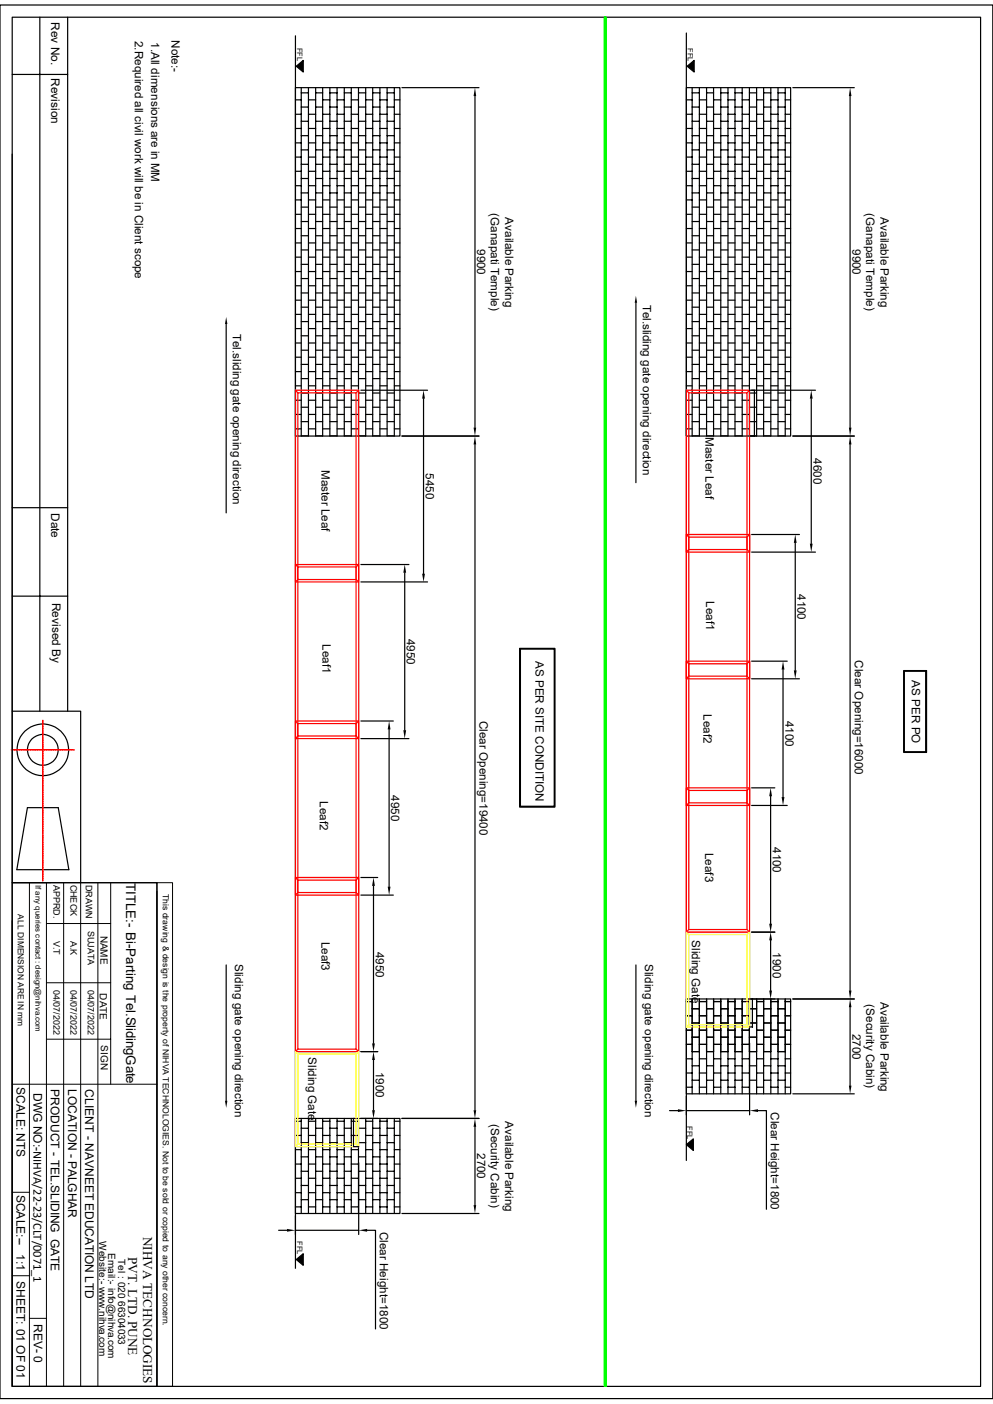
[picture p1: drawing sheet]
<svg xmlns="http://www.w3.org/2000/svg" width="210mm" height="297mm" viewBox="0 0 210 297" stroke-linecap="round" stroke-linejoin="round" font-family="sans-serif">
<g fill="none" stroke="#000" stroke-width=".25">
<path d="M0 1.1h210v294.8h-210zM2.6 3.6h204.8v289.7h-204.8zM2.6 15.7h11.7M8.4 3.6v146.9M14.3 3.6v146.9M62.5 18.5h22.1v73.7h-22.1zM62.5 7.6v260.7M62.7 14l1.4-1.2v2.4zM63.7 18.5v73.7M63.7 19.6h1.5M65.2 18.5v73.7M66.8 18.5v73.7"/>
<path d="M66.8 19.6h1.4M68.2 18.5v73.7M69.8 18.5v73.7M69.8 19.6h1.5M71.3 18.5v73.7M72.8 18.5v73.7M72.8 19.6h1.5M74.3 18.5v73.7M75.8 18.5v73.7M75.8 19.6h1.5M77.3 18.5v73.7M78.8 18.5v73.7"/>
<path d="M78.8 19.6h1.5M80.3 18.5v73.7M81.9 18.5v73.7M81.9 19.6h1.5M83.4 18.5v73.7M85 18.5h16.3M145.2 7v238.5M145.2 18.5h22v73.7h-22zM145.3 14l1.5-1.2v2.4zM146.4 18.5v73.7M146.4 19.6h1.5M147.9 18.5v73.7"/>
<path d="M149.4 18.5v73.7M149.4 19.6h1.5M150.9 18.5v73.7M152.4 18.5v73.7M152.4 19.6h1.6M154 18.5v73.7M155.4 18.5v73.7M155.4 19.6h1.6M157 18.5v73.7M158.5 18.5v73.7h1.1M158.5 19.6h1.5M160 18.5v73.7"/>
<path d="M161.5 18.5v73.7M161.5 19.6h1.5M163 18.5v73.7M164.5 18.5v73.7M164.5 19.6h1.6M166.1 18.5v73.7M167.7 18.5h13M2.6 32.6v117.9h14.5v36.2M62.5 21.1h1.2M62.5 24.2h1.2M62.5 27.2h1.2M62.5 30.2h1.2"/>
<path d="M62.5 33.2h1.2M62.5 36.2h1.2M62.5 39.3h1.2M63.7 22.6h1.5M63.7 25.7h1.5M63.7 28.7h1.5M63.7 31.7h1.5M63.7 34.8h1.5M63.7 37.8h1.5M65.2 21.1h1.6M65.2 24.2h1.6M65.2 27.2h1.6"/>
<path d="M65.2 30.2h1.6M65.2 33.2h1.6M65.2 36.2h1.6M65.2 39.3h1.6M66.8 22.6h1.4M66.8 25.7h1.4M66.8 28.7h1.4M66.8 31.7h1.4M66.8 34.8h1.4M66.8 37.8h1.4M68.2 21.1h1.6M68.2 24.2h1.6"/>
<path d="M68.2 27.2h1.6M68.2 30.2h1.6M68.2 33.2h1.6M68.2 36.2h1.6M68.2 39.3h1.6M69.8 22.6h1.5M69.8 25.7h1.5M69.8 28.7h1.5M69.8 31.7h1.5M69.8 34.8h1.5M69.8 37.8h1.5M71.3 21.1h1.5"/>
<path d="M71.3 24.2h1.5M71.3 27.2h1.5M71.3 30.2h1.5M71.3 33.2h1.5M71.3 36.2h1.5M71.3 39.3h1.5M72.8 22.6h1.5M72.8 25.7h1.5M72.8 28.7h1.5M72.8 31.7h1.5M72.8 34.8h1.5M72.8 37.8h1.5"/>
<path d="M74.3 21.1h1.5M74.3 24.2h1.5M74.3 27.2h1.5M74.3 30.2h1.5M74.3 33.2h1.5M74.3 36.2h1.5M74.3 39.3h1.5M75.8 22.6h1.5M75.8 25.7h1.5M75.8 28.7h1.5M75.8 31.7h1.5M75.8 34.8h1.5"/>
<path d="M75.8 37.8h1.5M77.3 21.1h1.5M77.3 24.2h1.5M77.3 27.2h1.5M77.3 30.2h1.5M77.3 33.2h1.5M77.3 36.2h1.5M77.3 39.3h1.5M78.8 22.6h1.5M78.8 25.7h1.5M78.8 28.7h1.5M78.8 31.7h1.5"/>
<path d="M78.8 34.8h1.5M78.8 37.8h1.5M80.3 21.1h1.6M80.3 24.2h1.6M80.3 27.2h1.6M80.3 30.2h1.6M80.3 33.2h1.6M80.3 36.2h1.6M80.3 39.3h1.6M81.9 22.6h1.5M81.9 25.7h1.5M81.9 28.7h1.5"/>
<path d="M81.9 31.7h1.5M81.9 34.8h1.5M81.9 37.8h1.5M83.4 21.1h1.2M83.4 24.2h1.2M83.4 27.2h1.2M83.4 30.2h1.2M83.4 33.2h1.2M83.4 36.2h1.2M83.4 39.3h1.2M100.5 20.3v70.2M145.2 21.1h1.2"/>
<path d="M145.2 24.2h1.2M145.2 27.2h1.2M145.2 30.2h1.2M145.2 33.2h1.2M145.2 36.2h1.2M145.2 39.3h1.2M146.4 22.6h1.5M146.4 25.7h1.5M146.4 28.7h1.5M146.4 31.7h1.5M146.4 34.8h1.5M146.4 37.8h1.5"/>
<path d="M147.9 21.1h1.5M147.9 24.2h1.5M147.9 27.2h1.5M147.9 30.2h1.5M147.9 33.2h1.5M147.9 36.2h1.5M147.9 39.3h1.5M149.4 22.6h1.5M149.4 25.7h1.5M149.4 28.7h1.5M149.4 31.7h1.5M149.4 34.8h1.5"/>
<path d="M149.4 37.8h1.5M150.9 21.1h1.5M150.9 24.2h1.5M150.9 27.2h1.5M150.9 30.2h1.5M150.9 33.2h1.5M150.9 36.2h1.5M150.9 39.3h1.5M152.4 22.6h1.6M152.4 25.7h1.6M152.4 28.7h1.6M152.4 31.7h1.6"/>
<path d="M152.4 34.8h1.6M152.4 37.8h1.6M154 21.1h1.4M154 24.2h1.4M154 27.2h1.4M154 30.2h1.4M154 33.2h1.4M154 36.2h1.4M154 39.3h1.4M155.4 22.6h1.6M155.4 25.7h1.6M155.4 28.7h1.6"/>
<path d="M155.4 31.7h1.6M155.4 34.8h1.6M155.4 37.8h1.6M157 21.1h1.5M157 24.2h1.5M157 27.2h1.5M157 30.2h1.5M157 33.2h1.5M157 36.2h1.5M157 39.3h1.5M158.5 22.6h1.5M158.5 25.7h1.5"/>
<path d="M158.5 28.7h1.5M158.5 31.7h1.5M158.5 34.8h1.5M158.5 37.8h1.5M160 21.1h1.5M160 24.2h1.5M160 27.2h1.5M160 30.2h1.5M160 33.2h1.5M160 36.2h1.5M160 39.3h1.5M161.5 22.6h1.5"/>
<path d="M161.5 25.7h1.5M161.5 28.7h1.5M161.5 31.7h1.5M161.5 34.8h1.5M161.5 37.8h1.5M163 21.1h1.5M163 24.2h1.5M163 27.2h1.5M163 30.2h1.5M163 33.2h1.5M163 36.2h1.5M163 39.3h1.5"/>
<path d="M164.5 22.6h1.6M164.5 25.7h1.6M164.5 28.7h1.6M164.5 31.7h1.6M164.5 34.8h1.6M164.5 37.8h1.6M166.1 21.1h1.1M166.1 24.2h1.1M166.1 27.2h1.1M166.1 30.2h1.1M166.1 33.2h1.1M166.1 36.2h1.1"/>
<path d="M166.1 39.3h1.1M179.8 20.3v70.2M62.5 45.3h1.2M62.5 48.3h1.2M62.5 51.4h1.2M62.5 54.4h1.2M62.5 57.4h1.2M62.5 42.3h1.2M63.7 43.8h1.5M63.7 46.9h1.5M63.7 49.9h1.5M63.7 52.9h1.5"/>
<path d="M63.7 55.9h1.5M63.7 58.9h1.5M63.7 40.8h1.5M65.2 45.3h1.6M65.2 48.3h1.6M65.2 51.4h1.6M65.2 54.4h1.6M65.2 57.4h1.6M65.2 42.3h1.6M66.8 43.8h1.4M66.8 46.9h1.4M66.8 49.9h1.4"/>
<path d="M66.8 52.9h1.4M66.8 55.9h1.4M66.8 58.9h1.4M66.8 40.8h1.4M68.2 42.3h1.6M68.2 45.3h1.6M68.2 48.3h1.6M68.2 51.4h1.6M68.2 54.4h1.6M68.2 57.4h1.6M69.8 43.8h1.5M69.8 46.9h1.5"/>
<path d="M69.8 49.9h1.5M69.8 52.9h1.5M69.8 55.9h1.5M69.8 58.9h1.5M69.8 40.8h1.5M71.3 42.3h1.5M71.3 45.3h1.5M71.3 48.3h1.5M71.3 51.4h1.5M71.3 54.4h1.5M71.3 57.4h1.5M72.8 43.8h1.5"/>
<path d="M72.8 46.9h1.5M72.8 49.9h1.5M72.8 52.9h1.5M72.8 55.9h1.5M72.8 58.9h1.5M72.8 40.8h1.5M74.3 42.3h1.5M74.3 45.3h1.5M74.3 48.3h1.5M74.3 51.4h1.5M74.3 54.4h1.5M74.3 57.4h1.5"/>
<path d="M75.8 43.8h1.5M75.8 46.9h1.5M75.8 49.9h1.5M75.8 52.9h1.5M75.8 55.9h1.5M75.8 58.9h1.5M75.8 40.8h1.5M77.3 42.3h1.5M77.3 45.3h1.5M77.3 48.3h1.5M77.3 51.4h1.5M77.3 54.4h1.5"/>
<path d="M77.3 57.4h1.5M78.8 43.8h1.5M78.8 46.9h1.5M78.8 49.9h1.5M78.8 52.9h1.5M78.8 55.9h1.5M78.8 58.9h1.5M78.8 40.8h1.5M80.3 42.3h1.6M80.3 45.3h1.6M80.3 48.3h1.6M80.3 51.4h1.6"/>
<path d="M80.3 54.4h1.6M80.3 57.4h1.6M81.9 43.8h1.5M81.9 46.9h1.5M81.9 49.9h1.5M81.9 52.9h1.5M81.9 55.9h1.5M81.9 58.9h1.5M81.9 40.8h1.5M83.4 42.3h1.2M83.4 45.3h1.2M83.4 48.3h1.2"/>
<path d="M83.4 51.4h1.2M83.4 54.4h1.2M83.4 57.4h1.2M145.2 42.3h1.2M145.2 45.3h1.2M145.2 48.3h1.2M145.2 51.4h1.2M145.2 54.4h1.2M145.2 57.4h1.2M146.4 40.8h1.5M146.4 43.8h1.5M146.4 46.9h1.5"/>
<path d="M146.4 49.9h1.5M146.4 52.9h1.5M146.4 55.9h1.5M146.4 58.9h1.5M147.9 42.3h1.5M147.9 45.3h1.5M147.9 48.3h1.5M147.9 51.4h1.5M147.9 54.4h1.5M147.9 57.4h1.5M149.4 40.8h1.5M149.4 43.8h1.5"/>
<path d="M149.4 46.9h1.5M149.4 49.9h1.5M149.4 52.9h1.5M149.4 55.9h1.5M149.4 58.9h1.5M150.9 42.3h1.5M150.9 45.3h1.5M150.9 48.3h1.5M150.9 51.4h1.5M150.9 54.4h1.5M150.9 57.4h1.5M152.4 40.8h1.6"/>
<path d="M152.4 43.8h1.6M152.4 46.9h1.6M152.4 49.9h1.6M152.4 52.9h1.6M152.4 55.9h1.6M152.4 58.9h1.6M154 42.3h1.4M154 45.3h1.4M154 48.3h1.4M154 51.4h1.4M154 54.4h1.4M154 57.4h1.4"/>
<path d="M155.4 40.8h1.6M155.4 43.8h1.6M155.4 46.9h1.6M155.4 49.9h1.6M155.4 52.9h1.6M155.4 55.9h1.6M155.4 58.9h1.6M157 42.3h1.5M157 45.3h1.5M157 48.3h1.5M157 51.4h1.5M157 54.4h1.5"/>
<path d="M157 57.4h1.5M158.5 40.8h1.5M158.5 43.8h1.5M158.5 46.9h1.5M158.5 49.9h1.5M158.5 52.9h1.5M158.5 55.9h1.5M158.5 58.9h1.5M160 42.3h1.5M160 45.3h1.5M160 48.3h1.5M160 51.4h1.5"/>
<path d="M160 54.4h1.5M160 57.4h1.5M161.5 40.8h1.5M161.5 43.8h1.5M161.5 46.9h1.5M161.5 49.9h1.5M161.5 52.9h1.5M161.5 55.9h1.5M161.5 58.9h1.5M163 42.3h1.5M163 45.3h1.5M163 48.3h1.5"/>
<path d="M163 51.4h1.5M163 54.4h1.5M163 57.4h1.5M164.5 40.8h1.6M164.5 43.8h1.6M164.5 46.9h1.6M164.5 49.9h1.6M164.5 52.9h1.6M164.5 55.9h1.6M164.5 58.9h1.6M166.1 42.3h1.1M166.1 45.3h1.1"/>
<path d="M166.1 48.3h1.1M166.1 51.4h1.1M166.1 54.4h1.1M166.1 57.4h1.1M47.8 68.5v40M62.5 69.5h1.2M62.5 72.6h1.2M62.5 75.6h1.2M62.5 78.6h1.2M62.5 60.5h1.2M62.5 63.5h1.2M62.5 66.5h1.2"/>
<path d="M63.7 71h1.5M63.7 74.1h1.5M63.7 77.1h1.5M63.7 62h1.5M63.7 65h1.5M63.7 68h1.5M65.2 69.5h1.6M65.2 72.6h1.6M65.2 75.6h1.6M65.2 78.6h1.6M65.2 60.5h1.6M65.2 63.5h1.6"/>
<path d="M65.2 66.5h1.6M66.8 71h1.4M66.8 74.1h1.4M66.8 77.1h1.4M66.8 62h1.4M66.8 65h1.4M66.8 68h1.4M68.2 69.5h1.6M68.2 72.6h1.6M68.2 75.6h1.6M68.2 78.6h1.6M68.2 60.5h1.6"/>
<path d="M68.2 63.5h1.6M68.2 66.5h1.6M69.8 68h1.5M69.8 71h1.5M69.8 74.1h1.5M69.8 77.1h1.5M69.8 62h1.5M69.8 65h1.5M71.3 69.5h1.5M71.3 72.6h1.5M71.3 75.6h1.5M71.3 78.6h1.5"/>
<path d="M71.3 60.5h1.5M71.3 63.5h1.5M71.3 66.5h1.5M72.8 68h1.5M72.8 71h1.5M72.8 74.1h1.5M72.8 77.1h1.5M72.8 62h1.5M72.8 65h1.5M74.3 69.5h1.5M74.3 72.6h1.5M74.3 75.6h1.5"/>
<path d="M74.3 78.6h1.5M74.3 60.5h1.5M74.3 63.5h1.5M74.3 66.5h1.5M75.8 68h1.5M75.8 71h1.5M75.8 74.1h1.5M75.8 77.1h1.5M75.8 62h1.5M75.8 65h1.5M77.3 69.5h1.5M77.3 72.6h1.5"/>
<path d="M77.3 75.6h1.5M77.3 78.6h1.5M77.3 60.5h1.5M77.3 63.5h1.5M77.3 66.5h1.5M78.8 68h1.5M78.8 71h1.5M78.8 74.1h1.5M78.8 77.1h1.5M78.8 62h1.5M78.8 65h1.5M80.3 69.5h1.6"/>
<path d="M80.3 72.6h1.6M80.3 75.6h1.6M80.3 78.6h1.6M80.3 60.5h1.6M80.3 63.5h1.6M80.3 66.5h1.6M81.9 68h1.5M81.9 71h1.5M81.9 74.1h1.5M81.9 77.1h1.5M81.9 62h1.5M81.9 65h1.5"/>
<path d="M83.4 69.5h1.2M83.4 72.6h1.2M83.4 75.6h1.2M83.4 78.6h1.2M83.4 60.5h1.2M83.4 63.5h1.2M83.4 66.5h1.2M134.5 64.1v38M145.2 69.5h1.2M145.2 72.6h1.2M145.2 75.6h1.2M145.2 78.6h1.2"/>
<path d="M145.2 60.5h1.2M145.2 63.5h1.2M145.2 66.5h1.2M146.4 71h1.5M146.4 74.1h1.5M146.4 77.1h1.5M146.4 62h1.5M146.4 65h1.5M146.4 68h1.5M147.9 69.5h1.5M147.9 72.6h1.5M147.9 75.6h1.5"/>
<path d="M147.9 78.6h1.5M147.9 60.5h1.5M147.9 63.5h1.5M147.9 66.5h1.5M149.4 71h1.5M149.4 74.1h1.5M149.4 77.1h1.5M149.4 62h1.5M149.4 65h1.5M149.4 68h1.5M150.9 69.5h1.5M150.9 72.6h1.5"/>
<path d="M150.9 75.6h1.5M150.9 78.6h1.5M150.9 60.5h1.5M150.9 63.5h1.5M150.9 66.5h1.5M152.4 68h1.6M152.4 71h1.6M152.4 74.1h1.6M152.4 77.1h1.6M152.4 62h1.6M152.4 65h1.6M154 69.5h1.4"/>
<path d="M154 72.6h1.4M154 75.6h1.4M154 78.6h1.4M154 60.5h1.4M154 63.5h1.4M154 66.5h1.4M155.4 68h1.6M155.4 71h1.6M155.4 74.1h1.6M155.4 77.1h1.6M155.4 62h1.6M155.4 65h1.6"/>
<path d="M157 69.5h1.5M157 72.6h1.5M157 75.6h1.5M157 78.6h1.5M157 60.5h1.5M157 63.5h1.5M157 66.5h1.5M158.5 68h1.5M158.5 71h1.5M158.5 74.1h1.5M158.5 77.1h1.5M158.5 62h1.5"/>
<path d="M158.5 65h1.5M160 69.5h1.5M160 72.6h1.5M160 75.6h1.5M160 78.6h1.5M160 60.5h1.5M160 63.5h1.5M160 66.5h1.5M161.5 68h1.5M161.5 71h1.5M161.5 74.1h1.5M161.5 77.1h1.5"/>
<path d="M161.5 62h1.5M161.5 65h1.5M163 69.5h1.5M163 72.6h1.5M163 75.6h1.5M163 78.6h1.5M163 60.5h1.5M163 63.5h1.5M163 66.5h1.5M164.5 68h1.6M164.5 71h1.6M164.5 74.1h1.6"/>
<path d="M164.5 77.1h1.6M164.5 62h1.6M164.5 65h1.6M166.1 69.5h1.1M166.1 72.6h1.1M166.1 75.6h1.1M166.1 78.6h1.1M166.1 60.5h1.1M166.1 63.5h1.1M166.1 66.5h1.1M62.5 81.6h1.2M62.5 84.7h1.2"/>
<path d="M62.5 87.7h1.2M62.5 90.7h1.2M63.7 80.1h1.5M63.7 83.1h1.5M63.7 86.1h1.5M63.7 89.2h1.5M63.7 92.2h1.5M65.2 81.6h1.6M65.2 84.7h1.6M65.2 87.7h1.6M65.2 90.7h1.6M66.8 80.1h1.4"/>
<path d="M66.8 83.1h1.4M66.8 86.1h1.4M66.8 89.2h1.4M66.8 92.2h1.4M68.2 81.6h1.6M68.2 84.7h1.6M68.2 87.7h1.6M68.2 90.7h1.6M69.8 80.1h1.5M69.8 83.1h1.5M69.8 86.1h1.5M69.8 89.2h1.5"/>
<path d="M69.8 92.2h1.5M71.3 81.6h1.5M71.3 84.7h1.5M71.3 87.7h1.5M71.3 90.7h1.5M72.8 80.1h1.5M72.8 83.1h1.5M72.8 86.1h1.5M72.8 89.2h1.5M72.8 92.2h1.5M74.3 81.6h1.5M74.3 84.7h1.5"/>
<path d="M74.3 87.7h1.5M74.3 90.7h1.5M75.8 80.1h1.5M75.8 83.1h1.5M75.8 86.1h1.5M75.8 89.2h1.5M75.8 92.2h1.5M76.3 82.5h14.1M77.3 81.6h1.5M77.3 84.7h1.5M77.3 87.7h1.5M77.3 90.7h1.5"/>
<path d="M78.8 80.1h1.5M78.8 83.1h1.5M78.8 86.1h1.5M78.8 89.2h1.5M78.8 92.2h1.5M80.3 81.6h1.6M80.3 84.7h1.6M80.3 87.7h1.6M80.3 90.7h1.6M81.9 80.1h1.5M81.9 83.1h1.5M81.9 86.1h1.5"/>
<path d="M81.9 89.2h1.5M81.9 92.2h1.5M83.4 81.6h1.2M83.4 84.7h1.2M83.4 87.7h1.2M83.4 90.7h1.2M85 92.2h16.3M89.6 84.3v37.1M100.5 94v140.9M145.2 81.6h1.2M145.2 84.7h1.2M145.2 87.7h1.2"/>
<path d="M145.2 90.7h1.2M146.4 80.1h1.5M146.4 83.1h1.5M146.4 86.1h1.5M146.4 89.2h1.5M146.4 92.2h1.5M147.9 81.6h1.5M147.9 84.7h1.5M147.9 87.7h1.5M147.9 90.7h1.5M149.4 80.1h1.5M149.4 83.1h1.5"/>
<path d="M149.4 86.1h1.5M149.4 89.2h1.5M149.4 92.2h1.5M150.9 81.6h1.5M150.9 84.7h1.5M150.9 87.7h1.5M150.9 90.7h1.5M152.4 80.1h1.6M152.4 83.1h1.6M152.4 86.1h1.6M152.4 89.2h1.6M152.4 92.2h1.6"/>
<path d="M154 81.6h1.4M154 84.7h1.4M154 87.7h1.4M154 90.7h1.4M155.4 80.1h1.6M155.4 83.1h1.6M155.4 86.1h1.6M155.4 89.2h1.6M155.4 92.2h1.6M157 81.6h1.5M157 84.7h1.5M157 87.7h1.5"/>
<path d="M157 90.7h1.5M158.5 80.1h1.5M158.5 83.1h1.5M158.5 86.1h1.5M158.5 89.2h1.5M158.5 92.2h1.5M158.5 82.5h14M159.6 82.6v9.6M160 81.6h1.5M160 84.7h1.5M160 87.7h1.5M160 90.7h1.5"/>
<path d="M161.5 80.1h1.5M161.5 83.1h1.5M161.5 86.1h1.5M161.5 89.2h1.5M161.5 92.2h1.5M163 81.6h1.5M163 84.7h1.5M163 87.7h1.5M163 90.7h1.5M164.5 80.1h1.6M164.5 83.1h1.6M164.5 86.1h1.6"/>
<path d="M164.5 89.2h1.6M164.5 92.2h1.6M166.1 81.6h1.1M166.1 84.7h1.1M166.1 87.7h1.1M166.1 90.7h1.1M167.7 92.2h13M171.6 84.3v30.7M179.8 94v115.5M2.6 107.4h11.7M76.3 119.4h10.2M159 116.8h13.5"/>
<path d="M159 113.1h10.1M168.2 114.9v26.9M2.6 126.1h11.7M76.3 123.1h14.1M85.6 121.2v33.3M109.9 137.2h7.4v33.5h-7.4zM110 137.2h7.3v33.4h-7.3zM110.1 137.3h7.1v33.3h-7.1zM159 139.9h7.5M2.6 150.5v36.2M76.3 156.3h10.2M76.3 152.5h6.9"/>
<path d="M82.3 154.3v33.3M159 143.6h10.1M165.6 141.6v27M191.1 141.9h4.9v17.3h-4.9zM191.2 141.9h4.7v17.2h-4.7zM191.3 142h4.5v17h-4.5zM5.8 170.9h6.5l2.3 13.1h-11zM159 170.4h7.5M159 166.7h4.9M163 168.4v27M2.6 186.7h30.6v106.6h-30.6zM2.6 194.8v98.5"/>
<path d="M76.3 189.4h6.9M76.3 185.6h3.6M79 187.4v33.3M159 197.2h4.9M163 198.9v10.6M47.8 204.1v28.8M134.5 204.1v28.8M145.2 211.9h1.2M145.2 214.9h1.2M145.2 217.9h1.2M145.2 211.3h22v20.1h-22zM146.4 211.3v20.1"/>
<path d="M146.4 213.4h1.5M146.4 216.4h1.5M146.4 219.4h1.5M147.9 211.3v20.1M147.9 211.9h1.5M147.9 214.9h1.5M147.9 217.9h1.5M149.4 211.3v20.1M149.4 213.4h1.5M149.4 216.4h1.5M149.4 219.4h1.5M150.9 211.3v20.1"/>
<path d="M150.9 211.9h1.5M150.9 214.9h1.5M150.9 217.9h1.5M152.4 211.3v20.1M152.4 213.4h1.6M152.4 216.4h1.6M152.4 219.4h1.6M154 211.3v20.1M154 211.9h1.4M154 214.9h1.4M154 217.9h1.4M155.4 211.3v20.1"/>
<path d="M155.4 213.4h1.6M155.4 216.4h1.6M155.4 219.4h1.6M157 211.3v20.1M157 211.9h1.5M157 214.9h1.5M157 217.9h1.5M158.5 213.4h1.5M158.5 216.4h1.5M158.5 219.4h1.5M159.1 211.3l.1 6h-.7M160 211.3v20.1"/>
<path d="M160 211.9h1.5M160 214.9h1.5M160 217.9h1.5M161.5 211.3v20.1M161.5 213.4h1.5M161.5 216.4h1.5M161.5 219.4h1.5M163 211.3v20.1M163 211.9h1.5M163 214.9h1.5M163 217.9h1.5M163.9 211.3h-5.4v24.5"/>
<path d="M164.5 211.3v20.1M164.5 213.4h1.6M164.5 216.4h1.6M164.5 219.4h1.6M166.1 211.3v20.1M166.1 211.9h1.1M166.1 214.9h1.1M166.1 217.9h1.1M167.7 211.3h13M179.8 213.1v16.6M62.5 236.6h22.1v20.1h-22.1zM62.5 237.2h1.2"/>
<path d="M63.7 236.6v20.1M63.7 238.7h1.5M65.2 236.6v20.1M65.2 237.2h1.6M66.8 236.6v20.1M66.8 238.7h1.4M68.2 236.6v20.1M68.2 237.2h1.6M69.8 236.6v20.1M69.8 238.7h1.5M71.3 236.6v20.1M71.3 237.2h1.5"/>
<path d="M72.8 236.6v20.1M72.8 238.7h1.5M74.3 236.6v20.1M74.3 237.2h1.5M74.8 236.6v6h1.1M74.8 236.6h.2M75.8 236.6v20.1M75.8 238.7h1.5M76.3 222.5h3.6M76.3 236.6h3.6M77.3 236.6v20.1M77.3 237.2h1.5"/>
<path d="M78.8 236.6v20.1M78.8 238.7h1.5M79 224.2v10.7M80.3 236.6v20.1M80.3 237.2h1.6M81.9 236.6v20.1M81.9 238.7h1.5M83.4 236.6v20.1M83.4 237.2h1.2M85 236.6h16.3M100.5 238.4v16.5M141.6 234.9h1.8"/>
<path d="M145.2 220.9h1.2M145.2 224h1.2M145.2 227h1.2M145.2 230h1.2M145.2 234.9h13.3M146.4 222.5h1.5M146.4 225.5h1.5M146.4 228.5h1.5M147.9 220.9h1.5M147.9 224h1.5M147.9 227h1.5M147.9 230h1.5"/>
<path d="M149.4 222.5h1.5M149.4 225.5h1.5M149.4 228.5h1.5M150.9 220.9h1.5M150.9 224h1.5M150.9 227h1.5M150.9 230h1.5M152.4 222.5h1.6M152.4 225.5h1.6M152.4 228.5h1.6M154 220.9h1.4M154 224h1.4"/>
<path d="M154 227h1.4M154 230h1.4M155.4 222.5h1.6M155.4 225.5h1.6M155.4 228.5h1.6M157 220.9h1.5M157 224h1.5M157 227h1.5M157 230h1.5M158.5 222.5h1.5M158.5 225.5h1.5M158.5 228.5h1.5"/>
<path d="M160 220.9h1.5M160 224h1.5M160 227h1.5M160 230h1.5M160.3 234.9h1.8v20.9M161.5 222.5h1.5M161.5 225.5h1.5M161.5 228.5h1.5M163 220.9h1.5M163 224h1.5M163 227h1.5M163 230h1.5"/>
<path d="M164.5 222.5h1.6M164.5 225.5h1.6M164.5 228.5h1.6M166.1 220.9h1.1M166.1 224h1.1M166.1 227h1.1M166.1 230h1.1M167.7 231.4h13M62.5 240.2h1.2M62.5 243.2h1.2M62.5 246.3h1.2M62.5 249.3h1.2"/>
<path d="M62.5 252.3h1.2M62.5 255.3h1.2M63.7 241.7h1.5M63.7 244.7h1.5M63.7 247.8h1.5M63.7 250.8h1.5M63.7 253.8h1.5M65.2 240.2h1.6M65.2 243.2h1.6M65.2 246.3h1.6M65.2 249.3h1.6M65.2 252.3h1.6"/>
<path d="M65.2 255.3h1.6M66.8 241.7h1.4M66.8 244.7h1.4M66.8 247.8h1.4M66.8 250.8h1.4M66.8 253.8h1.4M68.2 240.2h1.6M68.2 243.2h1.6M68.2 246.3h1.6M68.2 249.3h1.6M68.2 252.3h1.6M68.2 255.3h1.6"/>
<path d="M69.8 241.7h1.5M69.8 244.7h1.5M69.8 247.8h1.5M69.8 250.8h1.5M69.8 253.8h1.5M71.3 240.2h1.5M71.3 243.2h1.5M71.3 246.3h1.5M71.3 249.3h1.5M71.3 252.3h1.5M71.3 255.3h1.5M72.8 241.7h1.5"/>
<path d="M72.8 244.7h1.5M72.8 247.8h1.5M72.8 250.8h1.5M72.8 253.8h1.5M74.3 240.2h1.5M74.3 243.2h1.5M74.3 246.3h1.5M74.3 249.3h1.5M74.3 252.3h1.5M74.3 255.3h1.5M75.8 241.7h1.5M75.8 244.7h1.5"/>
<path d="M75.8 247.8h1.5M75.8 250.8h1.5M75.8 253.8h1.5M75.9 246v15.2M77.3 240.2h1.5M77.3 243.2h1.5M77.3 246.3h1.5M77.3 249.3h1.5M77.3 252.3h1.5M77.3 255.3h1.5M78.8 241.7h1.5M78.8 244.7h1.5"/>
<path d="M78.8 247.8h1.5M78.8 250.8h1.5M78.8 253.8h1.5M80.3 240.2h1.6M80.3 243.2h1.6M80.3 246.3h1.6M80.3 249.3h1.6M80.3 252.3h1.6M80.3 255.3h1.6M81.9 241.7h1.5M81.9 244.7h1.5M81.9 247.8h1.5"/>
<path d="M81.9 250.8h1.5M81.9 253.8h1.5M83.4 240.2h1.2M83.4 243.2h1.2M83.4 246.3h1.2M83.4 249.3h1.2M83.4 252.3h1.2M83.4 255.3h1.2M85 256.7h16.3M145.2 242.1l1.4-1.2v2.5zM58.9 260.3h1.8M62.5 260.3h13.4"/>
<path d="M62.7 266.4l1.4-1.2v2.5zM77.6 260.3h1.8v20.8"/>
<circle cx="9.1" cy="158.6" r="5.5"/>
<circle cx="9.1" cy="158.6" r="3.3"/>
</g>
<g fill="#000">
<path d="M62.7 14l1.4-1.2v2.4zM145.3 14l1.5-1.2v2.4zM100.5 18.5l.2 1.8h-.5zM179.8 18.5l.3 1.8h-.6zM47.8 67.1l.3 1.4h-.5zM134.5 62.6l.2 1.5h-.5zM89.6 82.5l.3 1.8h-.6zM100.5 92.2l.2 1.8h-.5zM100.2 90.5h.5l-.2 1.7zM171.6 82.5l.3 1.8h-.6zM179.8 92.2l.3 1.8h-.6zM179.5 90.5h.6l-.3 1.7z"/>
<path d="M168.2 113.1l.3 1.8h-.6zM171.3 115h.6l-.3 1.8zM85.6 119.4l.3 1.8h-.6zM89.3 121.4h.6l-.3 1.7zM82.3 152.5l.3 1.8h-.6zM85.3 154.5h.6l-.3 1.8zM165.6 139.9l.3 1.7h-.6zM167.9 141.8h.6l-.3 1.8zM163 166.7l.3 1.7h-.6zM165.3 168.6h.6l-.3 1.8zM79 185.6l.3 1.8h-.6zM82 187.6h.6l-.3 1.8z"/>
<path d="M162.7 195.4h.6l-.3 1.8zM163 197.2l.3 1.7h-.6zM162.7 209.5h.6l-.3 1.8zM179.5 209.5h.6l-.3 1.8zM179.8 211.3l.3 1.8h-.6zM47.6 232.9h.5l-.3 1.5zM78.7 220.7h.6l-.3 1.8zM79 222.5l.3 1.7h-.6zM78.7 234.9h.6l-.3 1.7zM100.2 234.9h.5l-.2 1.7zM100.5 236.6l.2 1.8h-.5zM134.2 232.9h.5l-.2 1.5z"/>
<path d="M143.4 234.7l1.8 .2-1.8 .3zM158.5 234.9l1.8-.2v.5zM179.5 229.7h.6l-.3 1.7zM60.7 260l1.8 .3-1.8 .3zM75.9 260.3l1.7-.3v.6zM100.2 254.9h.5l-.2 1.8zM145.2 242.1l1.4-1.2v2.5zM62.7 266.4l1.4-1.2v2.5z"/>
</g>
<g fill="none" stroke="#000" stroke-width=".21">
<path d="M159.6 87.3v.1M2.6 186.7h30.6M6.2 186.7v106.6M9.8 195.4h13.6M9.8 186.7v106.6M13.5 186.7v106.6M17.1 186.7v106.6M20.7 186.7v106.6M23.4 186.7v42.7M33.2 186.7h3.3v106.6h-3.3zM33.2 188.6v104.7M9.8 219.8h13.6"/>
<path d="M9.8 207.9h13.6M159.1 214.2l.1 .1M2.6 229.4h30.6M74.8 239.5v.1M2.6 252.2h3.6M2.6 269.9h3.6M6.2 278.9h3.6"/>
</g>
<g fill="none" stroke="#f00" stroke-width=".25">
<path d="M62.5 82.5h13.4v40.6h-13.4zM62.5 82.5l.5 .6M63 83.1h12.3v39.5h-12.3zM75.9 82.5l-.6 .6M145.2 82.5l.5 .6M145.2 82.5h13.3v34.3h-13.3zM145.7 83.1h12.3v33.1h-12.3zM158.5 82.5l-.5 .6M62.5 119.4h13.4v36.9h-13.4zM62.5 119.4l.5 .5M63 119.9h12.3v35.8h-12.3zM75.9 119.4l-.6 .5"/>
<path d="M145.2 113.1l.5 .5M145.2 113.1h13.3v30.5h-13.3zM145.7 116.2l-.5 .6M145.7 113.6h12.3v29.4h-12.3zM158 116.2l.5 .6M158.5 113.1l-.5 .5M63 122.6l-.5 .5M75.3 122.6l.6 .5M145.2 139.9l.5 .5M145.2 139.9h13.3v30.5h-13.3zM158.5 139.9l-.5 .5M2.4 158.6h.1"/>
<path d="M2.6 158.6h1.2M3.9 158.6h.2M4.2 158.6h3.6M7.9 158.6h.3M8.3 158.6h1.1M9.1 152.4v1.9M9.1 154.4v.3M9.1 154.8v.8M9.1 155.7v.3M9.1 156v4M9.5 158.6h4M13.6 158.6h1.1"/>
<path d="M14.8 158.6h.3M15.7 158.6h-.5M62.5 152.5h13.4v36.9h-13.4zM62.5 152.5l.5 .6M63 153.1h12.3v35.7h-12.3zM63 155.7l-.5 .6M75.3 155.7l.6 .6M75.9 152.5l-.6 .6M145.7 143l-.5 .6M145.7 140.4h12.3v29.4h-12.3zM158 143l.5 .6M9.1 160.1v1.1"/>
<path d="M9.1 161.3v.3M9.1 161.7v3.6M9.1 165.4v.3M9.1 165.8v.7M9.1 166.6v.3M9.1 167v3.6M9.1 170.7v.3M9.1 171.1v1.1M9.1 172.3v.3M9.1 172.7v3.6M9.1 176.4v.3M9.1 176.7v.8"/>
<path d="M9.1 177.6v.3M9.1 178v3.6M145.2 166.7l.5 .5M145.2 166.7h13.3v30.5h-13.3zM145.7 169.8l-.5 .6M145.7 167.2h12.3v29.4h-12.3zM158 169.8l.5 .6M158.5 166.7l-.5 .5M9.1 181.7v.2M9.1 182v1.2M9.1 183.3v3.1M62.5 185.6h13.4v36.9h-13.4z"/>
<path d="M62.5 185.6l.5 .6M63 186.2h12.3v35.8h-12.3zM63 188.8l-.5 .6M75.3 188.8l.6 .6M75.9 185.6l-.6 .6M145.7 196.6l-.5 .6M158 196.6l.5 .6M63 222l-.5 .5M75.3 222l.6 .5"/>
</g>
<path d="M127.8 3.6v289.7M127.9 3.6v289.7M128 3.6v289.7M128.1 3.6v289.7M128.2 3.6v289.7" fill="none" stroke="#0f0" stroke-width=".25"/>
<path d="M145.2 197.2l.5 .5M145.2 197.2h13.3v20.1h-13.3zM145.7 197.7h12.3v19h-12.3zM158.5 197.2l-.5 .5M145.7 216.7l-.5 .6M158 216.7l.5 .6M62.5 222.5h13.4v20.1h-13.4zM62.5 222.5l.5 .5M63 223h12.3v19h-12.3zM75.9 222.5l-.6 .5M63 242l-.5 .6M75.3 242l.6 .6" fill="none" stroke="#ff0" stroke-width=".25"/>
<g font-size="2.8">
<text x="26.7" y="186.7" transform="rotate(90 26.7 186.7)">TITLE:- Bi-Parting Tel.SlidingGate</text>
<text x="30.3" y="261.6" transform="rotate(90 30.3 261.6)">NIHVA TECHNOLOGIES</text>
<text x="27.1" y="265.9" transform="rotate(90 27.1 265.9)">PVT. LTD. PUNE</text>
</g>
<g font-size="2.5">
<text x="10.8" y="4.7" transform="rotate(90 10.8 4.7)">Rev No.</text>
<text x="28.5" y="8.6" transform="rotate(90 28.5 8.6)">2.Required all civil work will be in Client scope</text>
<text x="32" y="8.9" transform="rotate(90 32 8.9)">1.All dimensions are in MM</text>
<text x="36.2" y="8.5" transform="rotate(90 36.2 8.5)">Note:-</text>
<text x="10.8" y="16.6" transform="rotate(90 10.8 16.6)">Revision</text>
<text x="103.8" y="45.1" transform="rotate(90 103.8 45.1)">(Ganapati Temple)</text>
<text x="106.8" y="45.9" transform="rotate(90 106.8 45.9)">Available Parking</text>
<text x="183.2" y="45.1" transform="rotate(90 183.2 45.1)">(Ganapati Temple)</text>
<text x="186.2" y="45.9" transform="rotate(90 186.2 45.9)">Available Parking</text>
<text x="100.9" y="52.7" transform="rotate(90 100.9 52.7)">9900</text>
<text x="180.3" y="52.7" transform="rotate(90 180.3 52.7)">9900</text>
<text x="136" y="64.4" transform="rotate(90 136 64.4)">Tel.sliding gate opening direction</text>
<text x="49.3" y="70.6" transform="rotate(90 49.3 70.6)">Tel.sliding gate opening direction</text>
<text x="149.2" y="92.5" transform="rotate(90 149.2 92.5)">Master Leaf</text>
<text x="68" y="99.4" transform="rotate(90 68 99.4)">Master Leaf</text>
<text x="90" y="100.1" transform="rotate(90 90 100.1)">5450</text>
<text x="172" y="97" transform="rotate(90 172 97)">4600</text>
<text x="10.8" y="108.5" transform="rotate(90 10.8 108.5)">Date</text>
<text x="168.7" y="125.6" transform="rotate(90 168.7 125.6)">4100</text>
<text x="11" y="127.5" transform="rotate(90 11 127.5)">Revised By</text>
<text x="149.4" y="127.2" transform="rotate(90 149.4 127.2)">Leaf1</text>
<text x="68.2" y="136.3" transform="rotate(90 68.2 136.3)">Leaf1</text>
<text x="86.1" y="135.1" transform="rotate(90 86.1 135.1)">4950</text>
<text x="113.2" y="139.9" transform="rotate(90 113.2 139.9)">AS PER SITE CONDITION</text>
<text x="180.8" y="139.7" transform="rotate(90 180.8 139.7)">Clear Opening=16000</text>
<text x="192.9" y="143.9" transform="rotate(90 192.9 143.9)">AS PER PO</text>
<text x="101.4" y="152.5" transform="rotate(90 101.4 152.5)">Clear Opening=19400</text>
<text x="148.8" y="151.1" transform="rotate(90 148.8 151.1)">Leaf2</text>
<text x="166.1" y="152.4" transform="rotate(90 166.1 152.4)">4100</text>
<text x="67.6" y="169.5" transform="rotate(90 67.6 169.5)">Leaf2</text>
<text x="82.8" y="168.2" transform="rotate(90 82.8 168.2)">4950</text>
<text x="163.4" y="179.2" transform="rotate(90 163.4 179.2)">4100</text>
<text x="149.1" y="180.4" transform="rotate(90 149.1 180.4)">Leaf3</text>
<text x="49.7" y="203.9" transform="rotate(90 49.7 203.9)">Sliding gate opening direction</text>
<text x="68" y="199.2" transform="rotate(90 68 199.2)">Leaf3</text>
<text x="79.5" y="201.3" transform="rotate(90 79.5 201.3)">4950</text>
<text x="136.4" y="203.9" transform="rotate(90 136.4 203.9)">Sliding gate opening direction</text>
<text x="146.3" y="198.9" transform="rotate(90 146.3 198.9)">Sliding Gate</text>
<text x="163.4" y="201.4" transform="rotate(90 163.4 201.4)">1900</text>
<text x="183.2" y="212.5" transform="rotate(90 183.2 212.5)">(Security Cabin)</text>
<text x="186.2" y="211.9" transform="rotate(90 186.2 211.9)">Available Parking</text>
<text x="180.3" y="218.6" transform="rotate(90 180.3 218.6)">2700</text>
<text x="65.2" y="223.7" transform="rotate(90 65.2 223.7)">Sliding Gate</text>
<text x="79.5" y="226.7" transform="rotate(90 79.5 226.7)">1900</text>
<text x="3.5" y="230" transform="rotate(90 3.5 230)">SCALE: NTS</text>
<text x="7.1" y="231.2" transform="rotate(90 7.1 231.2)">DWG NO:-NIHVA/22-23/CLT/0071_1</text>
<text x="10.8" y="230.3" transform="rotate(90 10.8 230.3)">PRODUCT - TEL.SLIDING GATE</text>
<text x="14.4" y="230.3" transform="rotate(90 14.4 230.3)">LOCATION - PALGHAR</text>
<text x="18" y="230.4" transform="rotate(90 18 230.4)">CLIENT - NAVNEET EDUCATION LTD</text>
<text x="103.8" y="237.8" transform="rotate(90 103.8 237.8)">(Security Cabin)</text>
<text x="106.8" y="237.2" transform="rotate(90 106.8 237.2)">Available Parking</text>
<text x="163" y="235.3" transform="rotate(90 163 235.3)">Clear Height=1800</text>
<text x="100.9" y="243.9" transform="rotate(90 100.9 243.9)">2700</text>
<text x="3.5" y="252.7" transform="rotate(90 3.5 252.7)">SCALE:--</text>
<text x="80.3" y="260.6" transform="rotate(90 80.3 260.6)">Clear Height=1800</text>
<text x="3.5" y="265.3" transform="rotate(90 3.5 265.3)">1:1</text>
<text x="3.5" y="271" transform="rotate(90 3.5 271)">SHEET: 01 OF 01</text>
<text x="7.2" y="280" transform="rotate(90 7.2 280)">REV- 0</text>
</g>
<g font-size="2.1">
<text x="21.3" y="197.9" transform="rotate(90 21.3 197.9)">NAME</text>
<text x="21.1" y="210.1" transform="rotate(90 21.1 210.1)">DATE</text>
<text x="21.3" y="221.1" transform="rotate(90 21.3 221.1)">SIGN</text>
<text x="21" y="262.6" transform="rotate(90 21 262.6)">Website:- www.nihva.com</text>
<text x="22.9" y="265" transform="rotate(90 22.9 265)">Email:- info@nihva.com</text>
<text x="25" y="266.3" transform="rotate(90 25 266.3)">Tel : 020 66304033</text>
</g>
<g font-size="1.9">
<text x="11.3" y="187.2" transform="rotate(90 11.3 187.2)">APPRD.</text>
<text x="14.9" y="187.1" transform="rotate(90 14.9 187.1)">CHECK</text>
<text x="18.1" y="187.2" transform="rotate(90 18.1 187.2)">DRAWN</text>
<text x="18.5" y="196.9" transform="rotate(90 18.5 196.9)">SUJATA</text>
<text x="11.3" y="199" transform="rotate(90 11.3 199)">V.T</text>
<text x="14.9" y="199" transform="rotate(90 14.9 199)">A.K</text>
<text x="11.3" y="209.4" transform="rotate(90 11.3 209.4)">04/07/2022</text>
<text x="14.9" y="209.4" transform="rotate(90 14.9 209.4)">04/07/2022</text>
<text x="18.5" y="209.4" transform="rotate(90 18.5 209.4)">04/07/2022</text>
</g>
<g font-size="1.8">
<text x="34.5" y="189.1" transform="rotate(90 34.5 189.1)">This drawing &amp; design is the property of NIHVA TECHNOLOGIES. Not to be sold or copied to any other concern.</text>
<text x="3.8" y="193.4" transform="rotate(90 3.8 193.4)">ALL DIMENSION ARE IN mm</text>
</g>
<text font-size="1.7" x="7.5" y="187.2" transform="rotate(90 7.5 187.2)">If any queries contact : design@nihva.com</text>
<g font-size="1.6">
<text x="62.8" y="10.1" transform="rotate(90 62.8 10.1)">FFL</text>
<text x="145.5" y="10.2" transform="rotate(90 145.5 10.2)">FFL</text>
<text x="145.3" y="238.3" transform="rotate(90 145.3 238.3)">FFL</text>
<text x="62.8" y="262.6" transform="rotate(90 62.8 262.6)">FFL</text>
</g>
</svg>
